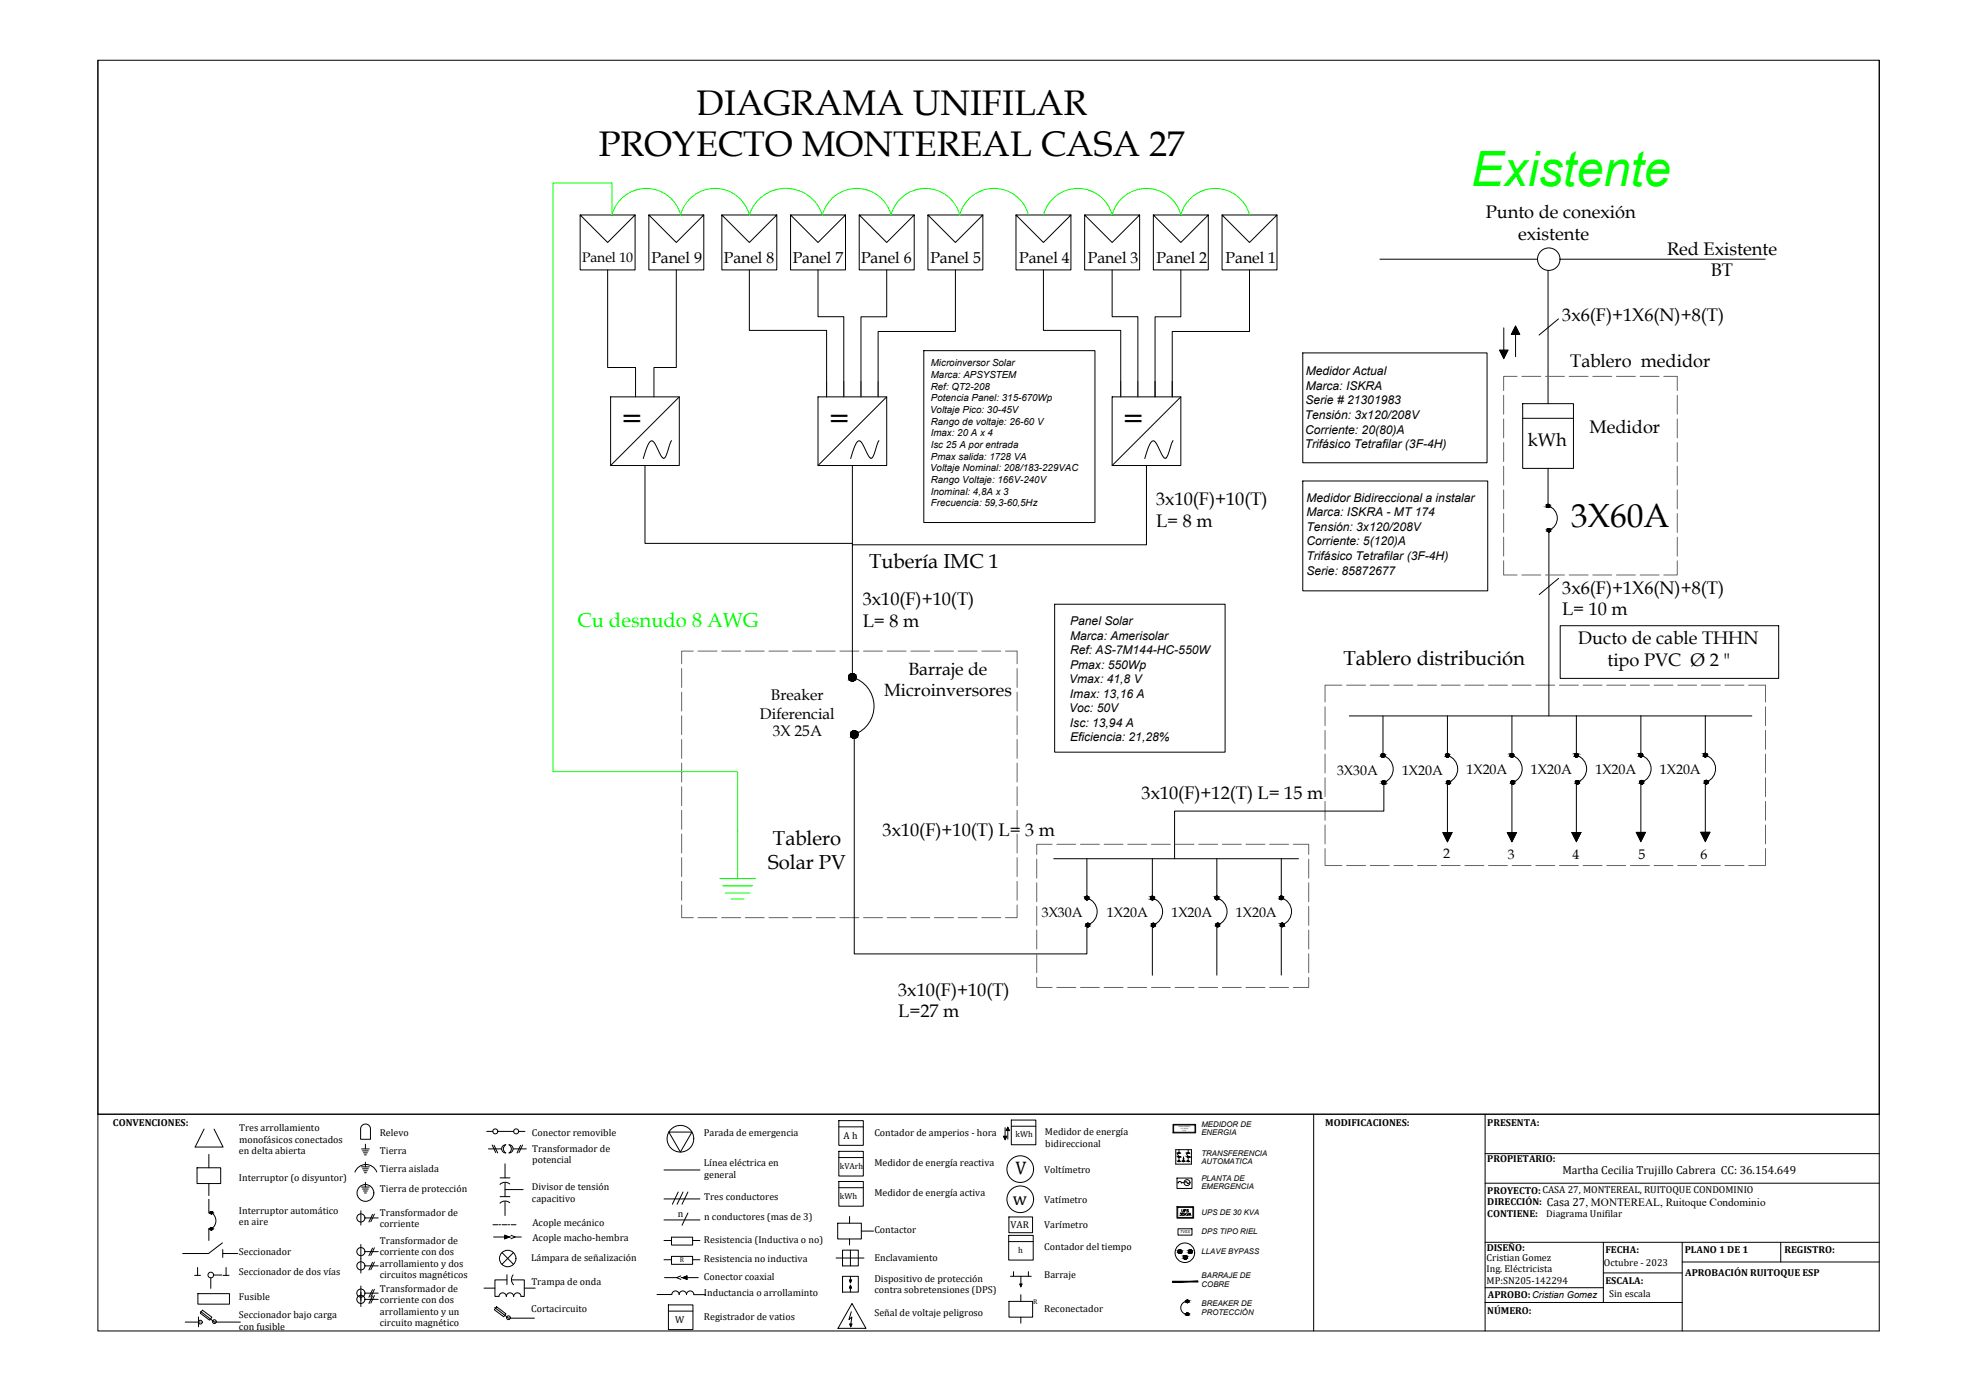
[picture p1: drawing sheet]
<svg xmlns="http://www.w3.org/2000/svg" width="1000mm" height="707mm" viewBox="0 0 1000 707" stroke-linecap="round" stroke-linejoin="round" font-family="sans-serif">
<!-- layer: 0 -->
<g fill="none" stroke="#000" stroke-width=".51">
<path d="M50 31v644h904v-644M50 31h904v534h-904zM294 109h28v28h-28v-28l14 14 14-14M329 109h28v28h-28v-28l14 14 14-14M366 109h28v28h-28v-28l14 14 14-14M401 109h28v28h-28v-28l14 14 14-14M436 109h28v28h-28v-28l14 14 14-14M471 109h28v28h-28v-28l14 14 14-14M516 109h27v28h-27v-28l13 14 14-14M550 109h28v28h-28v-28l14 14 14-14M585 109h28v28h-28v-28l14 14 14-14M620 109h28v28h-28v-28l14 14 14-14"/>
<path d="M308 137v50h14v14M343 137v50h-11v14M380 137v31h39v33M415 137v24h13v40M450 137v24h-13v40M485 137v31h-39v33M529 137v31h40v33M564 137v24h13v40M599 137v24h-13v40v-7M634 137v31h-39v33v-7M700 132h80M786 137v68"/>
<path d="M792 132h104M469 178h87v87h-87zM661 179h94v56h-94zM761 178h4l-2 4zM763 166v12M769 166l2 4h-4zM769 170v11M791 162l-10 8M310 201h35v35h-35zM345 201l-35 35M415 201h35v35h-35zM450 201l-35 35"/>
<path d="M564 201h35v35h-35zM599 201l-35 35M773 205h25v33h-25zM773 212h25M327 236v40h106M341 224l-4 8h-1l-4-7-1-1-2 2-3 7M433 236v40M446 224l-4 8h-1l-4-7-1-1-2 2-2 7M582 236v40h-149v68a15 15 0 0 1 10 14 15 15 0 0 1-10 15v111h119v-15M595 224l-3 8h-2l-3-7-2-1-2 2-2 7M786 238v19a7 7 0 0 1 4 6 7 7 0 0 1-4 6M661 244h94v56h-94z"/>
<path d="M786 269v94M791 294l-10 8M535 307h87v75h-87zM792 318h111v26h-111zM685 363h204M702 363v20a7 7 0 0 1 5 7 7 7 0 0 1-5 7v15h-106v24M734 363v20a7 7 0 0 1 6 7 7 7 0 0 1-5 7M767 363v20a7 7 0 0 1 5 7 7 7 0 0 1-4 7M800 363v20M833 363v20a7 7 0 0 1 5 7 7 7 0 0 1-5 7M865 363v20a7 7 0 0 1 6 7 7 7 0 0 1-5 7M734 397v26"/>
<path d="M767 397v26M800 397v26M800 383a7 7 0 0 1 5 7 7 7 0 0 1-5 7M833 397v25M865 397v25M535 436h124M552 436v20a7 7 0 0 1 5 6 7 7 0 0 1-5 7M585 436v20a7 7 0 0 1 5 6 7 7 0 0 1-5 7M617 436v20a7 7 0 0 1 6 6 7 7 0 0 1-5 7M650 436v20a7 7 0 0 1 5 6 7 7 0 0 1-4 7M732 423h5l-3 4zM765 423h4l-2 4z"/>
<path d="M798 423h4l-2 4zM830 422h5l-2 5zM863 422h5l-3 5zM585 470v25M617 469v26M650 469v26M50 565h904M104 573l-5 9h14l-4-9M184 571a2.5 2.5 0 0 1 3 0 2.5 2.5 0 0 1 1 2v5h-5v-5zM247 574h3M253 574h8M263 574h3"/>
<path d="M339 575h12l-6 10zM426 569h12v12h-12zM426 572h12M509 577h2l-1 1zM510 572v5M511 572l1 2h-1zM511 574v4M513 568h13v13h-13zM513 572h13M667 565v110M754 565v110M100 593h12v8h-12z"/>
<path d="M106 586v7M183 583h4M183 592h4M184 584h3M184 593h3M184 585h2M184 594h2M185 586h1M185 595h1M185 581v2M185 590v2M191 595a6 6 0 0 0-5-4 6 6 0 0 0-6 4"/>
<path d="M248 583h7M250 581l2 4M251 581l2 4M254 598h5M255 582l2-1a2.4 2.4 0 0 0 0 4 2.1 2.1 0 0 1-2-1 2.1 2.1 0 0 1 0-2zM256 591v7M258 581a2.4 2.4 0 0 1 0 4M258 581a2.1 2.1 0 0 1 2 2 2.1 2.1 0 0 1-2 2M260 583h7M264 581l-2 4M265 581l-2 4M337 594h18"/>
<path d="M426 584h12v13h-12zM426 600h12v12h-12zM426 587h12M754 585h200M106 601v6M106 609v6M107 615a5 5 0 0 1 0 9M183 614v8M183 602h4M184 603h3M184 604h2M185 605h1"/>
<path d="M185 618h7M185 600v2M189 616l-2 4M190 616l-2 4M254 607h5M256 600v7M256 610v7M256 604h9M259 601a4 4 0 0 0-5 0M259 610a4 4 0 0 0-5 1M337 608h18M337 619h18"/>
<path d="M344 605l-3 6M347 605l-3 6M349 605l-3 6M349 616l-3 6M426 603h12M431 617v4M512 618h12v8h-12zM754 600h200M106 623v7M113 631l-7 5h-13M113 636h8M113 634v4"/>
<path d="M183 632v14M185 635h7M189 633l-2 4M190 633l-2 4M250 622h3M250 628h6M253 622h1M255 622h2M255 636l6 6M256 627l2 1-2 1zM258 622h1M259 627l2 1-2 1"/>
<path d="M259 622h3M261 636l-6 6M261 628h4M337 630h4M337 639h4M341 628h10v4h-10zM341 638h10v4h-10zM351 630h4M351 639h4M424 638h14M425 621h12v8h-12zM428 634h8v8h-8z"/>
<path d="M431 629v3M432 634v8M437 625h6M512 627h12v13h-12zM512 630h12M754 630h200M814 630v31h-60h100M854 630v45M904 630v10M99 647h3M100 643v4M100 657h16v5h-16z"/>
<path d="M107 649v5M108 647h5M113 647h3M115 643v4M183 653v10M185 642h7M185 656h7M185 659h7M189 641l-2 4M189 655l-2 3M189 658l-2 4M190 640l-2 4"/>
<path d="M190 654l-2 4M190 657l-2 4M246 654h5M257 650h-6v8h2a1.9 1.9 0 0 1 2-2 1.9 1.9 0 0 1 2 2M257 647v5M259 650h7v8h-2a1.9 1.9 0 0 0-1-2 1.9 1.9 0 0 0-2 2 1.9 1.9 0 0 0-2-2 1.9 1.9 0 0 0-2 2M260 647a4 4 0 0 0 1 5M266 654h6M333 657h8a1.9 1.9 0 0 1 2-2 1.9 1.9 0 0 1 2 2 1.9 1.9 0 0 1 1-2 1.9 1.9 0 0 1 2 2 1.9 1.9 0 0 1 2-2 1.9 1.9 0 0 1 2 2h6M337 648h6M345 648h-2l2 1M346 648h3v1z"/>
<path d="M349 648h5M428 648h8v8h-8zM431 650h1v1zM432 648v3M432 652v4M432 652v2h-1zM513 648h10M514 645v3M517 652h2l-1 1zM518 657v3M518 648v4M522 645v3"/>
<path d="M754 654h60M814 646h40M854 640h100M94 671h8M101 668v5M102 666l7 5h13M103 665l5 4-2 1-4-4zM251 664l7 5h13M252 663l5 4-1 1-5-3zM339 662h13v13h-13zM339 665h13M431 672h1v1z"/>
<path d="M432 666l-1 4 1-2v4M432 662l7 12h-14zM512 660h12v8h-12zM518 668v4"/>
<circle cx="786" cy="132" r="6"/>
<circle cx="786" cy="257" r=".8"/>
<circle cx="786" cy="269" r=".8"/>
<circle cx="433" cy="344" r="1.9"/>
<circle cx="433" cy="373" r="1.9"/>
<circle cx="702" cy="383" r=".9"/>
<circle cx="702" cy="397" r=".9"/>
<circle cx="734" cy="383" r=".9"/>
<circle cx="735" cy="397" r=".9"/>
<circle cx="767" cy="383" r=".9"/>
<circle cx="768" cy="397" r=".9"/>
<circle cx="800" cy="383" r=".9"/>
<circle cx="800" cy="397" r=".9"/>
<circle cx="833" cy="383" r=".9"/>
<circle cx="833" cy="397" r=".9"/>
<circle cx="865" cy="383" r=".9"/>
<circle cx="866" cy="397" r=".9"/>
<circle cx="552" cy="456" r=".9"/>
<circle cx="585" cy="456" r=".9"/>
<circle cx="617" cy="456" r=".9"/>
<circle cx="650" cy="456" r=".9"/>
<circle cx="552" cy="469" r=".9"/>
<circle cx="585" cy="469" r=".9"/>
<circle cx="618" cy="469" r=".9"/>
<circle cx="651" cy="469" r=".9"/>
<circle cx="251" cy="574" r="1.3"/>
<circle cx="262" cy="574" r="1.3"/>
<circle cx="345" cy="578" r="7"/>
<circle cx="518" cy="593" r="7"/>
<circle cx="107" cy="615" r=".6"/>
<circle cx="183" cy="618" r="2.1"/>
<circle cx="185" cy="605" r="4"/>
<circle cx="518" cy="609" r="7"/>
<circle cx="107" cy="624" r=".6"/>
<circle cx="183" cy="635" r="2.1"/>
<circle cx="258" cy="639" r="4"/>
<circle cx="107" cy="647" r="1.4"/>
<circle cx="183" cy="656" r="2.1"/>
<circle cx="183" cy="659" r="2.1"/>
<circle cx="183" cy="642" r="2.1"/>
<circle cx="102" cy="671" r="1"/>
<circle cx="109" cy="671" r="1"/>
<circle cx="258" cy="669" r="1"/>
</g>
<g fill="#000" stroke="#000" stroke-width=".51">
<path d="M761 178h4l-2 4zM769 166l2 4h-4zM785 256h1zM785 258h1zM785 268h1zM701 383h1zM702 398h1zM734 382h1zM734 384h1zM734 396h1zM767 384h1zM767 396h1z"/>
<path d="M767 398h1zM799 382h1zM800 396h1zM800 398h1zM832 382h1zM832 384h1zM833 398h1zM865 382h1zM865 384h1zM865 396h1zM732 423h5l-3 4zM765 423h4l-2 4z"/>
<path d="M798 423h4l-2 4zM830 422h5l-2 5zM863 422h5l-3 5zM551 455h1zM551 457h1zM584 455h1zM584 457h1zM617 455h1zM617 457h1zM585 470h1zM617 469h1zM650 469h1z"/>
<path d="M650 470h1zM509 577h2l-1 1zM511 572l1 2h-1zM107 616h1zM107 624h1zM431 650h1v1zM432 652v2h-1zM517 652h2l-1 1zM431 672h1v1z"/>
<path d="M785 256h1zM785 256h1z"/>
<path d="M785 256h1zM785 256h1z"/>
<path d="M785 258h1zM785 258h1z"/>
<path d="M785 256h1zM785 256h1z"/>
<path d="M785 257h1zM785 257l1 1z"/>
<path d="M785 256h1zM785 256h1z"/>
<path d="M785 257h1zM785 257h1z"/>
<path d="M785 256h1zM785 256h1z"/>
<path d="M785 257h1zM785 257h1z"/>
<path d="M785 256l1 1zM785 256l1 1z"/>
<path d="M785 257h1zM785 257h1z"/>
<path d="M785 257h1zM785 257h1z"/>
<path d="M785 257h1zM785 257h1z"/>
<path d="M785 257h1zM785 257h1z"/>
<path d="M785 268l2 1zM785 269h2z"/>
<path d="M785 270h1zM785 270h1z"/>
<path d="M785 269h2zM785 269h2z"/>
<path d="M785 270h2zM785 270h1z"/>
<path d="M785 269h2zM785 269h2z"/>
<path d="M785 270h2zM785 270h2z"/>
<path d="M785 269h2zM785 269h2z"/>
<path d="M785 269h2zM785 269l2 1z"/>
<path d="M785 269h2zM785 269h2z"/>
<path d="M785 269h2zM785 269h2z"/>
<path d="M785 269h2zM785 269h2z"/>
<path d="M432 342h1zM432 342h1z"/>
<path d="M432 342h1zM432 342h1z"/>
<path d="M432 346h1zM432 346h1z"/>
<path d="M432 342h2zM431 342h3z"/>
<path d="M432 345h1zM432 345l1 1z"/>
<path d="M431 342h3zM431 342h3z"/>
<path d="M431 345h3zM431 345h2z"/>
<path d="M431 342l3 1zM431 342l3 1z"/>
<path d="M431 345h3zM431 345h3z"/>
<path d="M431 343h3zM431 343h3z"/>
<path d="M431 345h3zM431 345h3z"/>
<path d="M431 343h3zM431 343h3z"/>
<path d="M431 344h3zM431 344l3 1z"/>
<path d="M431 343l3 1zM431 343l3 1z"/>
<path d="M431 344h3zM431 344h3z"/>
<path d="M431 344h3zM431 344h3z"/>
<path d="M433 371h1zM433 371h1z"/>
<path d="M433 371h1zM433 371h1z"/>
<path d="M433 375h1zM433 375h1z"/>
<path d="M433 371h2zM432 371h3z"/>
<path d="M433 374h1zM433 374l1 1z"/>
<path d="M432 371h3zM432 371h3z"/>
<path d="M432 374h3zM432 374h2z"/>
<path d="M432 371l3 1zM432 371l3 1z"/>
<path d="M432 374h3zM432 374h3z"/>
<path d="M432 372h3zM432 372h3z"/>
<path d="M432 374h3zM432 374h3z"/>
<path d="M432 372h3zM432 372h3z"/>
<path d="M432 373h3zM432 373l3 1z"/>
<path d="M432 372l3 1zM432 372l3 1z"/>
<path d="M432 373h3zM432 373h3z"/>
<path d="M432 373h3zM432 373h3z"/>
<path d="M701 383h1zM701 383h1z"/>
<path d="M701 384h1zM701 384h1z"/>
<path d="M701 383h1zM701 383h1z"/>
<path d="M701 384h1zM701 384h1z"/>
<path d="M701 383h2zM701 383h2z"/>
<path d="M701 384h1zM701 384h1z"/>
<path d="M702 396h1zM702 396h1z"/>
<path d="M701 383h2zM701 383h2z"/>
<path d="M701 384h2zM701 384h1z"/>
<path d="M701 383h2zM701 383h2z"/>
<path d="M701 384h2zM701 384h2z"/>
<path d="M702 396h1zM702 396h1z"/>
<path d="M701 383h2zM701 383h2z"/>
<path d="M701 383l2 1zM701 383l2 1z"/>
<path d="M701 384h2zM701 384h2z"/>
<path d="M702 396l1 1zM702 397h1z"/>
<path d="M702 398h1zM702 398h1z"/>
<path d="M702 397h1zM702 397h1z"/>
<path d="M702 398h1zM702 398h1z"/>
<path d="M701 397h2zM701 397h2z"/>
<path d="M701 398h2zM701 398h2z"/>
<path d="M701 397h2zM701 397h2z"/>
<path d="M701 397h2zM701 397l2 1z"/>
<path d="M701 397h2zM701 397h2z"/>
<path d="M701 397h2zM701 397h2z"/>
<path d="M701 397h2zM701 397h2z"/>
<path d="M734 382l1 1zM734 383h1z"/>
<path d="M734 383h1zM734 383h1z"/>
<path d="M734 384h1zM734 384h1z"/>
<path d="M734 383h1zM734 383h1z"/>
<path d="M734 384h1zM734 384h1z"/>
<path d="M734 383h1zM734 383h1z"/>
<path d="M734 384h1zM734 384h1z"/>
<path d="M734 383h1zM734 383h1z"/>
<path d="M734 384h1zM734 384h1z"/>
<path d="M734 383h1zM734 383h1z"/>
<path d="M734 384h1zM734 384h1z"/>
<path d="M734 383h1zM734 383h1z"/>
<path d="M734 384h1zM734 384h1z"/>
<path d="M734 383h1zM734 383l1 1z"/>
<path d="M734 396h2zM734 396h2z"/>
<path d="M734 398h1zM734 398h1z"/>
<path d="M734 396l2 1zM734 396l2 1z"/>
<path d="M734 398h2zM734 398h1z"/>
<path d="M734 397h2zM734 397h2z"/>
<path d="M734 398h2zM734 398h2z"/>
<path d="M734 397h2zM734 397h2z"/>
<path d="M734 397h2zM734 397l2 1z"/>
<path d="M734 397h2zM734 397h2z"/>
<path d="M734 397h2zM734 397h2z"/>
<path d="M734 397h2zM734 397h2z"/>
<path d="M767 382l1 1zM767 383h1z"/>
<path d="M767 383h1zM767 383h1z"/>
<path d="M767 383h1zM767 383h1z"/>
<path d="M767 384h1zM767 384h1z"/>
<path d="M767 383h1zM767 383h1z"/>
<path d="M767 384h1zM767 384h1z"/>
<path d="M767 396h1zM767 396h1z"/>
<path d="M766 383h2zM766 383h2z"/>
<path d="M766 384h2zM766 384h2z"/>
<path d="M766 383h2zM766 383h2z"/>
<path d="M766 384h2zM766 384h2z"/>
<path d="M767 396h1zM767 396h1z"/>
<path d="M767 398h1zM767 398h1z"/>
<path d="M766 383h2zM766 383h2z"/>
<path d="M766 384h2zM766 384h2z"/>
<path d="M766 383h2zM766 383l2 1z"/>
<path d="M767 396h1zM767 396h1z"/>
<path d="M767 398h1zM767 398h1z"/>
<path d="M767 396l1 1zM767 396l1 1z"/>
<path d="M767 398h1zM767 398h1z"/>
<path d="M767 397h1zM767 397h1z"/>
<path d="M767 398h1zM767 398h1z"/>
<path d="M767 397h2zM767 397h2z"/>
<path d="M767 397h1zM767 397l1 1z"/>
<path d="M767 397h2zM767 397h2z"/>
<path d="M767 397h2zM767 397h1z"/>
<path d="M767 397h2zM767 397h2z"/>
<path d="M799 382l1 1zM799 383h1z"/>
<path d="M799 384h1zM799 384h1z"/>
<path d="M799 383h2zM799 383h2z"/>
<path d="M799 384h1zM799 384h1z"/>
<path d="M799 383h2zM799 383h2z"/>
<path d="M799 384h2zM799 384h1z"/>
<path d="M800 396h1zM800 396h1z"/>
<path d="M799 383h2zM799 383h2z"/>
<path d="M799 384h2zM799 384h2z"/>
<path d="M799 383h2zM799 383h2z"/>
<path d="M799 384h2zM799 384h2z"/>
<path d="M800 396h1zM800 396h1z"/>
<path d="M800 398h1zM800 398h1z"/>
<path d="M799 383h2zM799 383h2z"/>
<path d="M799 383h2zM799 383l2 1z"/>
<path d="M799 383h2zM799 383h2z"/>
<path d="M800 396h1zM800 396h1z"/>
<path d="M800 398h1zM800 398h1z"/>
<path d="M800 396l1 1zM800 396l1 1z"/>
<path d="M800 398h1zM800 398h1z"/>
<path d="M800 397h1zM800 397h1z"/>
<path d="M800 398h1zM800 398h1z"/>
<path d="M800 397h1zM800 397h1z"/>
<path d="M800 397h1zM800 397l1 1z"/>
<path d="M799 397h2zM799 397h2z"/>
<path d="M799 397h2zM799 397h2z"/>
<path d="M799 397h2zM799 397h2z"/>
<path d="M832 382h1zM832 382h1z"/>
<path d="M832 382l1 1zM832 383h1z"/>
<path d="M832 384h1zM832 384h1z"/>
<path d="M832 383h1zM832 383h1z"/>
<path d="M832 384h1zM832 384h1z"/>
<path d="M832 383h1zM832 383h1z"/>
<path d="M832 384h1zM832 384h1z"/>
<path d="M832 383h1zM832 383h1z"/>
<path d="M832 384h1zM832 384h1z"/>
<path d="M832 383h1zM832 383h1z"/>
<path d="M832 384h1zM832 384h1z"/>
<path d="M833 396h1zM833 396h1z"/>
<path d="M832 383h2zM832 383h2z"/>
<path d="M832 383h1zM832 383l1 1z"/>
<path d="M832 383h2zM832 383h1z"/>
<path d="M833 396h1zM833 396h1z"/>
<path d="M832 396l2 1zM832 396l2 1z"/>
<path d="M832 398h2zM832 398h2z"/>
<path d="M832 397h2zM832 397h2z"/>
<path d="M832 397h2zM832 397l2 1z"/>
<path d="M832 397h2zM832 397h2z"/>
<path d="M832 397h2zM832 397h2z"/>
<path d="M832 397h2zM832 397h2z"/>
<path d="M832 397h2zM832 397h2z"/>
<path d="M832 397h2zM832 397h2z"/>
<path d="M865 382h1zM865 382h1z"/>
<path d="M865 382h1zM865 382h1z"/>
<path d="M865 384h1zM865 384h1z"/>
<path d="M865 382l1 1zM865 383h1z"/>
<path d="M865 384h1zM865 384h1z"/>
<path d="M865 383h1zM865 383h1z"/>
<path d="M865 384h1zM865 384h1z"/>
<path d="M865 383h1zM865 383h1z"/>
<path d="M865 384h1zM865 384h1z"/>
<path d="M864 383h2zM864 383h2z"/>
<path d="M864 384h2zM864 384h2z"/>
<path d="M865 396h1zM865 396h1z"/>
<path d="M865 398h1zM865 398h1z"/>
<path d="M864 383h2zM864 383h2z"/>
<path d="M864 383h2zM864 383l2 1z"/>
<path d="M864 383h2zM864 383h2z"/>
<path d="M865 396h1zM865 396h1z"/>
<path d="M865 398h1zM865 398h1z"/>
<path d="M865 396h2zM865 396h2z"/>
<path d="M865 398h1zM865 398h1z"/>
<path d="M865 396l2 1zM865 396l2 1z"/>
<path d="M865 397h2zM865 397l1 1z"/>
<path d="M865 397h2zM865 397h2z"/>
<path d="M865 397h2zM865 397h2z"/>
<path d="M865 397h2zM865 397h2z"/>
<path d="M865 397h2zM865 397h2z"/>
<path d="M865 397h2zM865 397h2z"/>
<path d="M551 455h1zM551 455h1z"/>
<path d="M551 455h1zM551 455h1z"/>
<path d="M551 457h1zM551 457h1z"/>
<path d="M551 455h1zM551 455h1z"/>
<path d="M551 456h1zM551 456l1 1z"/>
<path d="M551 455h1zM551 455h1z"/>
<path d="M551 456h1zM551 456h1z"/>
<path d="M551 455h1zM551 455h1z"/>
<path d="M551 456h1zM551 456h1z"/>
<path d="M551 455l1 1zM551 455l1 1z"/>
<path d="M551 456h1zM551 456h1z"/>
<path d="M551 456h1zM551 456h1z"/>
<path d="M551 456h1zM551 456h1z"/>
<path d="M551 456h1zM551 456h1z"/>
<path d="M584 455h1zM584 455h1z"/>
<path d="M584 455h1zM584 455h1z"/>
<path d="M584 457h1zM584 457h1z"/>
<path d="M584 455h1zM584 455h1z"/>
<path d="M584 456h1zM584 456l1 1z"/>
<path d="M584 455h2zM584 455h2z"/>
<path d="M584 456h1zM584 456h1z"/>
<path d="M584 455h2zM584 455h2z"/>
<path d="M584 456h2zM584 456h1z"/>
<path d="M584 455l2 1zM584 455l2 1z"/>
<path d="M584 456h2zM584 456h2z"/>
<path d="M584 456h2zM584 456h2z"/>
<path d="M584 456h2zM584 456h2z"/>
<path d="M584 456h2zM584 456h2z"/>
<path d="M617 455h1zM617 455h1z"/>
<path d="M617 455h1zM617 455h1z"/>
<path d="M617 457h1zM617 457h1z"/>
<path d="M617 455h1zM617 455h1z"/>
<path d="M617 456h1zM617 456l1 1z"/>
<path d="M617 455h1zM617 455h1z"/>
<path d="M617 456h1zM617 456h1z"/>
<path d="M617 455h1zM617 455h1z"/>
<path d="M617 456h1zM617 456h1z"/>
<path d="M617 455l1 1zM617 455l1 1z"/>
<path d="M617 456h1zM617 456h1z"/>
<path d="M617 456h1zM617 456h1z"/>
<path d="M617 456h1zM617 456h1z"/>
<path d="M617 456h1zM617 456h1z"/>
<path d="M650 455h1zM650 455h1z"/>
<path d="M650 455h1zM650 455h1z"/>
<path d="M650 456h1zM650 456v1z"/>
<path d="M650 455h1zM649 455h2z"/>
<path d="M650 456h1zM650 456h1z"/>
<path d="M649 455h2zM649 455h2z"/>
<path d="M649 456h2zM649 456h2z"/>
<path d="M649 455h2zM649 455h2z"/>
<path d="M649 456h2zM649 456h2z"/>
<path d="M649 455l2 1zM649 455l2 1z"/>
<path d="M649 456h2zM649 456h2z"/>
<path d="M649 456h2zM649 456h2z"/>
<path d="M649 456h2zM649 456h2z"/>
<path d="M649 456h2zM649 456h2z"/>
<path d="M552 469h1zM551 469h2z"/>
<path d="M551 469h2zM551 469h2z"/>
<path d="M551 470h2zM551 470h1z"/>
<path d="M551 469h2zM551 469h2z"/>
<path d="M551 470h2zM551 470h2z"/>
<path d="M551 469h2zM551 469h2z"/>
<path d="M551 470h2zM551 470h2z"/>
<path d="M551 469h2zM551 469h2z"/>
<path d="M551 470h2zM551 470h2z"/>
<path d="M551 469h2zM551 469h2z"/>
<path d="M551 470h2zM551 470h2z"/>
<path d="M551 469h2zM551 469l2 1z"/>
<path d="M585 469h1zM585 469h1z"/>
<path d="M585 469h1zM585 469h1z"/>
<path d="M585 469h1zM585 469h1z"/>
<path d="M585 470h1zM585 470h1z"/>
<path d="M585 469h1zM585 469h1z"/>
<path d="M585 470h1zM585 470h1z"/>
<path d="M584 469h2zM584 469h2z"/>
<path d="M584 470h2zM584 470h2z"/>
<path d="M584 469h2zM584 469h2z"/>
<path d="M584 470h2zM584 470h2z"/>
<path d="M584 469h2zM584 469h2z"/>
<path d="M584 470h2zM584 470h2z"/>
<path d="M584 469h2zM584 469l2 1z"/>
<path d="M617 469h1zM617 469h1z"/>
<path d="M617 470h1zM617 470h1z"/>
<path d="M617 469h2zM617 469h2z"/>
<path d="M617 470h1zM617 470h1z"/>
<path d="M617 469h2zM617 469h2z"/>
<path d="M617 470h2zM617 470h1z"/>
<path d="M617 469h2zM617 469h2z"/>
<path d="M617 470h2zM617 470h2z"/>
<path d="M617 469h2zM617 469h2z"/>
<path d="M617 470h2zM617 470h2z"/>
<path d="M617 469h2zM617 469h2z"/>
<path d="M617 470h2zM617 470h2z"/>
<path d="M617 469h2zM617 469l2 1z"/>
<path d="M650 469h1zM650 469h1z"/>
<path d="M650 469h1zM650 469h1z"/>
<path d="M650 470h1zM650 470h1z"/>
<path d="M650 469h1zM650 469h1z"/>
<path d="M650 470h1zM650 470h1z"/>
<path d="M650 469h1zM650 469h1z"/>
<path d="M650 470h1zM650 470h1z"/>
<path d="M650 469h1zM650 469h1z"/>
<path d="M650 470h1zM650 470h1z"/>
<path d="M650 469h2zM650 469h2z"/>
<path d="M650 470h1zM650 470h1z"/>
<path d="M650 469h2zM650 469h2z"/>
<path d="M650 470h2zM650 470h1z"/>
<path d="M650 469h2zM650 469l2 1z"/>
<path d="M107 615h1zM107 615h1z"/>
<path d="M107 615h1zM107 615h1z"/>
<path d="M107 615h1zM107 615h1z"/>
<path d="M107 616h1zM107 616h1z"/>
<path d="M107 615h1zM107 615h1z"/>
<path d="M107 616h1zM107 616h1z"/>
<path d="M107 615h1zM107 615h1z"/>
<path d="M107 616h1zM107 616h1z"/>
<path d="M107 615h1zM107 615h1z"/>
<path d="M107 616h1zM107 616h1z"/>
<path d="M107 615h1zM107 615h1z"/>
<path d="M107 615l1 1zM107 615l1 1z"/>
<path d="M107 616h1zM107 616h1z"/>
<path d="M107 623h1zM107 623h1z"/>
<path d="M107 623h1zM107 623h1z"/>
<path d="M107 623h1zM107 623h1z"/>
<path d="M107 624h1zM107 624h1z"/>
<path d="M107 623h1zM107 623h1z"/>
<path d="M107 624h1zM107 624h1z"/>
<path d="M107 623h1zM107 623h1z"/>
<path d="M107 624h1zM107 624h1z"/>
<path d="M107 623l1 1zM107 623l1 1z"/>
<path d="M107 624h1zM107 624h1z"/>
<path d="M107 624h1zM107 624h1z"/>
<path d="M107 624h1zM107 624h1z"/>
<path d="M107 624h1zM107 624h1z"/>
<path d="M256 627l2 1h-2zM256 628v1l2-1z"/>
<path d="M346 648h3zM346 648l3 1v-1z"/>
</g>
<g fill="none" stroke="#636466" stroke-width=".51">
<path d="M770 191h-7v7M772 191h10M784 191h10M796 191h10M808 191h10M820 191h10M832 191h10M844 191h7v7M763 201v9M763 213v9M851 201v9M851 213v9"/>
<path d="M763 225v9M763 237v9M851 225v9M851 237v9M763 249v9M851 249v9M763 261v9M763 273v9M851 261v9M851 273v9M763 285v7h7M772 292h10"/>
<path d="M784 292h10M796 292h10M808 292h10M820 292h10M832 292h10M851 285v7h-7M346 339v10M352 330h-6v7M354 330h10M366 330h10M378 330h10M390 330h10"/>
<path d="M402 330h10M414 330h10M426 330h10M438 330h10M450 330h10M462 330h10M474 330h10M486 330h10M498 330h10M510 330h6v7M516 339v10M346 351v10"/>
<path d="M516 351v10M672 359v9M681 348h-9v8M683 348h10M695 348h10M707 348h10M719 348h10M731 348h10M743 348h10M755 348h10M767 348h10M779 348h10"/>
<path d="M791 348h10M803 348h10M815 348h10M827 348h10M839 348h10M851 348h10M863 348h10M875 348h10M887 348h9v8M896 359v9M346 363v10M346 375v10"/>
<path d="M516 363v10M516 375v10M672 371v9M896 371v9M346 387v10M346 399v10M516 387v10M516 399v10M672 383v9M672 395v9M896 383v9M896 395v9"/>
<path d="M346 411v10M516 411v10M672 407v9M672 419v9M896 407v9M896 419v9M346 423v10M346 435v10M516 423v10M516 435v10M526 436v10M534 428h-8v6"/>
<path d="M536 428h10M548 428h10M560 428h10M572 428h10M584 428h10M596 428h10M608 428h10M620 428h10M632 428h10M644 428h10M656 428h8v6M664 436v10"/>
<path d="M672 431v8h9M683 439h10M695 439h10M707 439h10M719 439h10M731 439h10M743 439h10M755 439h10M767 439h10M779 439h10M791 439h10M803 439h10"/>
<path d="M815 439h10M827 439h10M839 439h10M851 439h10M863 439h10M875 439h10M896 431v8h-9M346 459v7h6M346 447v10M516 459v7h-6M516 447v10M526 448v10"/>
<path d="M664 448v10M354 466h10M366 466h10M378 466h10M390 466h10M402 466h10M414 466h10M426 466h10M438 466h10M450 466h10M462 466h10M474 466h10"/>
<path d="M486 466h10M498 466h10M526 460v10M526 472v10M664 460v10M664 472v10M526 496v5h8M526 484v10M664 496v5h-8M664 484v10M536 501h10M548 501h10"/>
<path d="M560 501h10M572 501h10M584 501h10M596 501h10M608 501h10M620 501h10M632 501h10M644 501h10"/>
</g>
<path d="M522 109a18 18 0 0 0-18-13 18 18 0 0 0-17 13 18 18 0 0 0-17-13 18 18 0 0 0-18 13 18 18 0 0 0-17-13 18 18 0 0 0-18 13 19 19 0 0 0-18-13 19 19 0 0 0-19 13 18 18 0 0 0-17-13 18 18 0 0 0-18 13 18 18 0 0 0-17-13 18 18 0 0 0-17 13v-16h-30v299h93v54M529 109a18 18 0 0 1 18-13 18 18 0 0 1 17 13 18 18 0 0 1 18-13 18 18 0 0 1 17 13 18 18 0 0 1 18-13 18 18 0 0 1 17 13M419 194v7M428 194v7M437 194v7M446 194v7M569 194v7M577 194v7M365 446h18M367 450h15M368 453h13M371 456h6" fill="none" stroke="#0f0" stroke-width=".51"/>
<g fill="none" stroke="#000" stroke-width=".51">
<path d="M595 571h12v4h-12zM596 571h10v4h-10zM597 583h8v8h-8zM597 585l1 2M597 598h8v5h-8zM598 585h.1M598 583v2M598 587v2M598 587h.1M598 589h.1M601 588v1M601 589h-1"/>
<path d="M602 585l1 2M603 585h.1M603 583v2M603 587v2M603 589h.1M603 587h.1M597 612h9v6h-9zM598 613h7v5h-7zM598 600h1M599 616l1 1h-1M600 600h1M600 614v1l1-1"/>
<path d="M601 615l1-1h-1v1M601 616v1M601 600h1l1 1v-1M601 616l1 1M602 616h-1M602 616l1 1v-1M603 614h-1l1 1h-1M603 617l1-1v1M604 616h.1M598 624h7v3h-7zM602 660a3 3 0 0 0-3 4 3 3 0 0 0 3 3M602 661h1"/>
<path d="M603 666h-1"/>
<circle cx="598" cy="589" r=".2"/>
<circle cx="598" cy="587" r=".2"/>
<circle cx="598" cy="585" r=".2"/>
<circle cx="601" cy="589" r=".2"/>
<circle cx="603" cy="589" r=".2"/>
<circle cx="603" cy="587" r=".2"/>
<circle cx="603" cy="585" r=".2"/>
<circle cx="598" cy="600" r=".1"/>
<circle cx="599" cy="600" r=".1"/>
<circle cx="600" cy="616" r=".6"/>
<circle cx="602" cy="600" r="1.5"/>
<circle cx="601" cy="636" r="5"/>
<circle cx="601" cy="638" r=".9"/>
<circle cx="604" cy="635" r=".9"/>
<circle cx="603" cy="667" r=".6"/>
<circle cx="603" cy="660" r=".6"/>
</g>
<g fill="#000" stroke="#000" stroke-width=".51">
<path d="M598 634h1zM598 636h1zM601 637h1zM601 639h1z"/>
<path d="M598 634h1zM598 634h1z"/>
<path d="M598 634h1zM598 634h1z"/>
<path d="M598 636h1zM598 636h1z"/>
<path d="M598 634l1 1zM598 635h1z"/>
<path d="M598 636h1zM598 636h1z"/>
<path d="M598 635h2zM598 635h2z"/>
<path d="M598 636h1zM598 636h1z"/>
<path d="M598 635h2zM598 635h2z"/>
<path d="M598 636h2zM598 636h1z"/>
<path d="M598 635h2zM598 635h2z"/>
<path d="M598 636h2zM598 636h2z"/>
<path d="M598 635h2zM598 635h2z"/>
<path d="M598 635h2zM598 635l2 1z"/>
<path d="M598 635h2zM598 635h2z"/>
<path d="M601 637h1zM601 637h1z"/>
<path d="M601 637h1zM601 637h1z"/>
<path d="M601 639h1zM601 639h1z"/>
<path d="M601 637h1zM601 637h1z"/>
<path d="M601 639h1zM601 639h1z"/>
<path d="M601 637l1 1zM601 637l1 1z"/>
<path d="M601 639h1zM601 639h1z"/>
<path d="M601 638h1zM601 638h1z"/>
<path d="M601 639h1zM601 639h1z"/>
<path d="M601 638h1zM601 638h1z"/>
<path d="M601 638h1zM601 638l1 1z"/>
<path d="M601 638h1zM601 638h1z"/>
<path d="M601 638h1zM601 638h1z"/>
<path d="M601 638h1zM601 638h1z"/>
<path d="M604 634h1zM603 634h2z"/>
<path d="M603 634l2 1zM603 635h2z"/>
<path d="M603 636h2zM603 636h1z"/>
<path d="M603 635h2zM603 635h2z"/>
<path d="M603 636h2zM603 636h2z"/>
<path d="M603 635h2zM603 635h2z"/>
<path d="M603 636h2zM603 636h2z"/>
<path d="M603 635h2zM603 635h2z"/>
<path d="M603 636h2zM603 636h2z"/>
<path d="M603 635h2zM603 635h2z"/>
<path d="M603 635h2zM603 635l2 1z"/>
<path d="M603 635h2zM603 635h2z"/>
<path d="M595 650h13zM595 651l13-1z"/>
<path d="M602 660h1zM602 660h1z"/>
<path d="M602 660h1zM602 660h1z"/>
<path d="M602 660h1zM602 660h1z"/>
<path d="M602 666h1zM602 666h1z"/>
<path d="M602 666h1zM602 666h1z"/>
<path d="M602 668h1zM602 668h1z"/>
<path d="M602 661h1zM602 661h1z"/>
<path d="M602 666l1 1zM602 667h1z"/>
<path d="M602 668h1zM602 668h1z"/>
<path d="M602 661h1zM602 661h1z"/>
<path d="M602 667h1zM602 667h1z"/>
<path d="M602 667h1zM602 667l1 1z"/>
<path d="M602 660h1zM602 660h1z"/>
<path d="M602 661h1zM602 661h1z"/>
<path d="M602 667h1zM602 667h1z"/>
<path d="M602 667h1zM602 667h1z"/>
<path d="M602 660h1zM602 660h1z"/>
<path d="M602 661h1zM602 661h1z"/>
<path d="M602 667h1zM602 667h1z"/>
<path d="M602 667h1zM602 667h1z"/>
<path d="M602 660h1zM602 660h1z"/>
<path d="M602 661h1zM602 661h1z"/>
<path d="M602 667h1zM602 667h1z"/>
<path d="M602 667h1zM602 667h1z"/>
<path d="M602 660h1zM602 660h1z"/>
<path d="M602 661h1zM602 661h1z"/>
<path d="M602 667h1zM602 667h1z"/>
<path d="M602 660h1zM602 660l1 1z"/>
</g>
<text font-size="24.7" fill="#0f0" x="746" y="94">Existente</text>
<g font-size="18.1">
<text x="353" y="58">DIAGRAMA UNIFILAR</text>
<text x="304" y="79">PROYECTO MONTEREAL CASA 27</text>
</g>
<g font-size="17.1">
<text x="315" y="218">=</text>
<text x="421" y="218">=</text>
<text x="570" y="218">=</text>
</g>
<text font-size="16.9" x="797" y="268">3X60A</text>
<g font-size="10.3">
<text x="441" y="288">Tubería IMC 1</text>
<text x="682" y="338">Tablero distribución</text>
<text x="392" y="429">Tablero</text>
<text x="390" y="441">Solar PV</text>
</g>
<text font-size="10.3" fill="#0f0" x="293" y="318">Cu desnudo 8 AWG</text>
<g font-size="9.2">
<text x="754" y="111">Punto de conexión</text>
<text x="770" y="122">existente</text>
<text x="846" y="129">Red Existente</text>
<text x="868" y="140">BT</text>
<text x="793" y="163">3x6(F)+1X6(N)+8(T)</text>
<text x="797" y="186">Tablero medidor</text>
<text x="807" y="220">Medidor</text>
<text x="775" y="226">kWh</text>
<text x="587" y="256">3x10(F)+10(T)</text>
<text x="587" y="267">L= 8 m</text>
<text x="793" y="301">3x6(F)+1X6(N)+8(T)</text>
<text x="438" y="307">3x10(F)+10(T)</text>
<text x="793" y="312">L= 10 m</text>
<text x="438" y="318">L= 8 m</text>
<text x="801" y="327">Ducto de cable THHN</text>
<text x="816" y="338">tipo PVC Ø 2 &quot;</text>
<text x="579" y="405">3x10(F)+12(T) L= 15 m</text>
<text x="448" y="424">3x10(F)+10(T) L= 3 m</text>
<text x="456" y="505">3x10(F)+10(T)</text>
<text x="456" y="516">L=27 m</text>
<text x="515" y="596">V</text>
<text x="514" y="611">w</text>
</g>
<g font-size="9">
<text x="461" y="343">Barraje de</text>
<text x="449" y="353">Microinversores</text>
</g>
<g font-size="8">
<text x="331" y="134">Panel 9</text>
<text x="367" y="134">Panel 8</text>
<text x="402" y="134">Panel 7</text>
<text x="437" y="134">Panel 6</text>
<text x="472" y="134">Panel 5</text>
<text x="517" y="134">Panel 4</text>
<text x="552" y="134">Panel 3</text>
<text x="587" y="134">Panel 2</text>
<text x="622" y="134">Panel 1</text>
</g>
<g font-size="7.8">
<text x="391" y="355">Breaker</text>
<text x="386" y="365">Diferencial</text>
<text x="392" y="374">3X 25A</text>
</g>
<g font-size="7">
<text x="295" y="133">Panel 10</text>
<text x="678" y="393">3X30A</text>
<text x="711" y="393">1X20A</text>
<text x="744" y="393">1X20A</text>
<text x="777" y="393">1X20A</text>
<text x="810" y="393">1X20A</text>
<text x="842" y="393">1X20A</text>
<text x="732" y="435">2</text>
<text x="765" y="436">3</text>
<text x="798" y="436">4</text>
<text x="831" y="436">5</text>
<text x="863" y="436">6</text>
<text x="529" y="465">3X30A</text>
<text x="562" y="465">1X20A</text>
<text x="594" y="465">1X20A</text>
<text x="627" y="465">1X20A</text>
</g>
<g font-size="6.1">
<text x="663" y="190">Medidor Actual</text>
<text x="663" y="198">Marca: ISKRA</text>
<text x="662" y="205">Serie # 21301983</text>
<text x="662" y="213">Tensión: 3x120/208V</text>
<text x="662" y="220">Corriente: 20(80)A</text>
<text x="662" y="227">Trifásico Tetrafilar (3F-4H)</text>
<text x="663" y="255">Medidor Bidireccional a instalar</text>
<text x="663" y="262">Marca: ISKRA - MT 174</text>
<text x="663" y="269">Tensión: 3x120/208V</text>
<text x="663" y="277">Corriente: 5(120)A</text>
<text x="663" y="284">Trifásico Tetrafilar (3F-4H)</text>
<text x="663" y="292">Serie: 85872677</text>
<text x="543" y="317">Panel Solar</text>
<text x="543" y="325">Marca: Amerisolar</text>
<text x="543" y="332">Ref: AS-7M144-HC-550W</text>
<text x="543" y="339">Pmax: 550Wp</text>
<text x="542" y="347">Vmax: 41,8 V</text>
<text x="543" y="354">Imax: 13,16 A</text>
<text x="542" y="361">Voc: 50V</text>
<text x="543" y="369">Isc: 13,94 A</text>
<text x="543" y="376">Eficiencia: 21,28%</text>
</g>
<g font-size="5.9">
<text x="793" y="596">Martha Cecilia Trujillo Cabrera CC: 36.154.649</text>
<text x="785" y="612">Casa 27, MONTEREAL, Ruitoque Condominio</text>
</g>
<g font-size="5.1">
<text x="57" y="571">CONVENCIONES:</text>
<text x="121" y="574">Tres arrollamiento</text>
<text x="672" y="571">MODIFICACIONES:</text>
<text x="755" y="571">PRESENTA:</text>
<text x="121" y="580">monofásicos conectados</text>
<text x="193" y="577">Relevo</text>
<text x="270" y="577">Conector removible</text>
<text x="357" y="577">Parada de emergencia</text>
<text x="428" y="578">A h</text>
<text x="444" y="576">Contador de amperios - hora</text>
<text x="530" y="576">Medidor de energía</text>
<text x="530" y="582">bidireccional</text>
<text x="121" y="586">en delta abierta</text>
<text x="193" y="586">Tierra</text>
<text x="270" y="585">Transformador de</text>
<text x="270" y="590">potencial</text>
<text x="357" y="592">Línea eléctrica en</text>
<text x="444" y="592">Medidor de energía reactiva</text>
<text x="755" y="590">PROPIETARIO:</text>
<text x="121" y="599">Interruptor (o disyuntor)</text>
<text x="193" y="595">Tierra aislada</text>
<text x="357" y="598">general</text>
<text x="530" y="595">Voltímetro</text>
<text x="193" y="605">Tierra de protección</text>
<text x="270" y="604">Divisor de tensión</text>
<text x="755" y="606">PROYECTO:CASA 27, MONTEREAL, RUITOQUE CONDOMINIO</text>
<text x="270" y="610">capacitivo</text>
<text x="357" y="609">Tres conductores</text>
<text x="444" y="607">Medidor de energía activa</text>
<text x="530" y="610">Vatímetro</text>
<text x="755" y="612">DIRECCIÓN:</text>
<text x="121" y="616">Interruptor automático</text>
<text x="193" y="617">Transformador de</text>
<text x="344" y="618">n</text>
<text x="755" y="618">CONTIENE:</text>
<text x="785" y="618">Diagrama Unifilar</text>
<text x="121" y="622">en aire</text>
<text x="193" y="623">corriente</text>
<text x="270" y="622">Acople mecánico</text>
<text x="357" y="619">n conductores (mas de 3)</text>
<text x="513" y="623">VAR</text>
<text x="530" y="623">Varímetro</text>
<text x="270" y="630">Acople macho-hembra</text>
<text x="444" y="626">Contactor</text>
<text x="193" y="631">Transformador de</text>
<text x="357" y="631">Resistencia (Inductiva o no)</text>
<text x="530" y="635">Contador del tiempo</text>
<text x="754" y="635">DISEÑO:</text>
<text x="815" y="636">FECHA:</text>
<text x="855" y="636">PLANO 1 DE 1</text>
<text x="905" y="636">REGISTRO:</text>
<text x="121" y="637">Seccionador</text>
<text x="193" y="637">corriente con dos</text>
<text x="270" y="640">Lámpara de señalización</text>
<text x="357" y="640">Resistencia no inductiva</text>
<text x="444" y="640">Enclavamiento</text>
<text x="754" y="640">Cristian Gomez</text>
<text x="121" y="647">Seccionador de dos vías</text>
<text x="193" y="643">arrollamiento y dos</text>
<text x="754" y="646">Ing. Eléctricista</text>
<text x="814" y="643">Octubre - 2023</text>
<text x="855" y="647">APROBACIÓN RUITOQUE ESP</text>
<text x="193" y="649">circuitos magnéticos</text>
<text x="270" y="652">Trampa de onda</text>
<text x="357" y="650">Conector coaxial</text>
<text x="444" y="651">Dispositivo de protección</text>
<text x="530" y="649">Barraje</text>
<text x="754" y="652">MP:SN205-142294</text>
<text x="815" y="652">ESCALA:</text>
<text x="121" y="660">Fusible</text>
<text x="193" y="656">Transformador de</text>
<text x="357" y="658">Inductancia o arrollaminto</text>
<text x="444" y="656">contra sobretensiones (DPS)</text>
<text x="755" y="659">APROBO:Cristian Gomez</text>
<text x="817" y="658">Sin escala</text>
<text x="193" y="661">corriente con dos</text>
<text x="530" y="666">Reconectador</text>
<text x="121" y="669">Seccionador bajo carga</text>
<text x="193" y="667">arrollamiento y un</text>
<text x="270" y="666">Cortacircuito</text>
<text x="343" y="671">W</text>
<text x="357" y="670">Registrador de vatios</text>
<text x="444" y="668">Señal de voltaje peligroso</text>
<text x="755" y="667">NÚMERO:</text>
<text x="121" y="675">con fusible</text>
<text x="193" y="673">circuito magnético</text>
</g>
<g font-size="4.9">
<text x="472" y="186">Microinversor Solar</text>
<text x="472" y="192">Marca: APSYSTEM</text>
<text x="472" y="198">Ref: QT2-208</text>
<text x="472" y="204">Potencia Panel: 315-670Wp</text>
<text x="472" y="210">Voltaje Pico: 30-45V</text>
<text x="472" y="216">Rango de voltaje: 26-60 V</text>
<text x="472" y="221">Imax: 20 A x 4</text>
<text x="472" y="227">Isc 25 A por entrada</text>
<text x="472" y="233">Pmax salida: 1728 VA</text>
<text x="472" y="239">Voltaje Nominal: 208/183-229VAC</text>
<text x="472" y="245">Rango Voltaje: 166V-240V</text>
<text x="472" y="251">Inominal: 4,8A x 3</text>
<text x="472" y="257">Frecuencia: 59,3-60,5Hz</text>
</g>
<g font-size="4.4">
<text x="515" y="577">kWh</text>
<text x="426" y="593">kVArh</text>
<text x="426" y="609">kWh</text>
<text x="517" y="636">h</text>
</g>
<g font-size="4">
<text x="610" y="572">MEDIDOR DE</text>
<text x="610" y="576">ENERGIA</text>
<text x="610" y="587">TRANSFERENCIA</text>
<text x="610" y="591">AUTOMATICA</text>
<text x="610" y="599">PLANTA DE</text>
<text x="610" y="604">EMERGENCIA</text>
<text x="610" y="617">UPS DE 30 KVA</text>
<text x="610" y="626">DPS TIPO RIEL</text>
<text x="610" y="637">LLAVE BYPASS</text>
<text x="610" y="649">BARRAJE DE</text>
<text x="610" y="653">COBRE</text>
<text x="610" y="663">BREAKER DE</text>
<text x="610" y="667">PROTECCIÓN</text>
</g>
<g font-size="3.5">
<text x="345" y="641">R</text>
<text x="524" y="662">R</text>
</g>
<text font-size="1.9" x="599" y="626">TVSS</text>
<g font-size=".8">
<text x="598" y="572">(kW-h) (kVAR-h)</text>
<text x="599" y="573">3 x 120 [V]</text>
<text x="600" y="574">5 [A]</text>
</g>
</svg>
